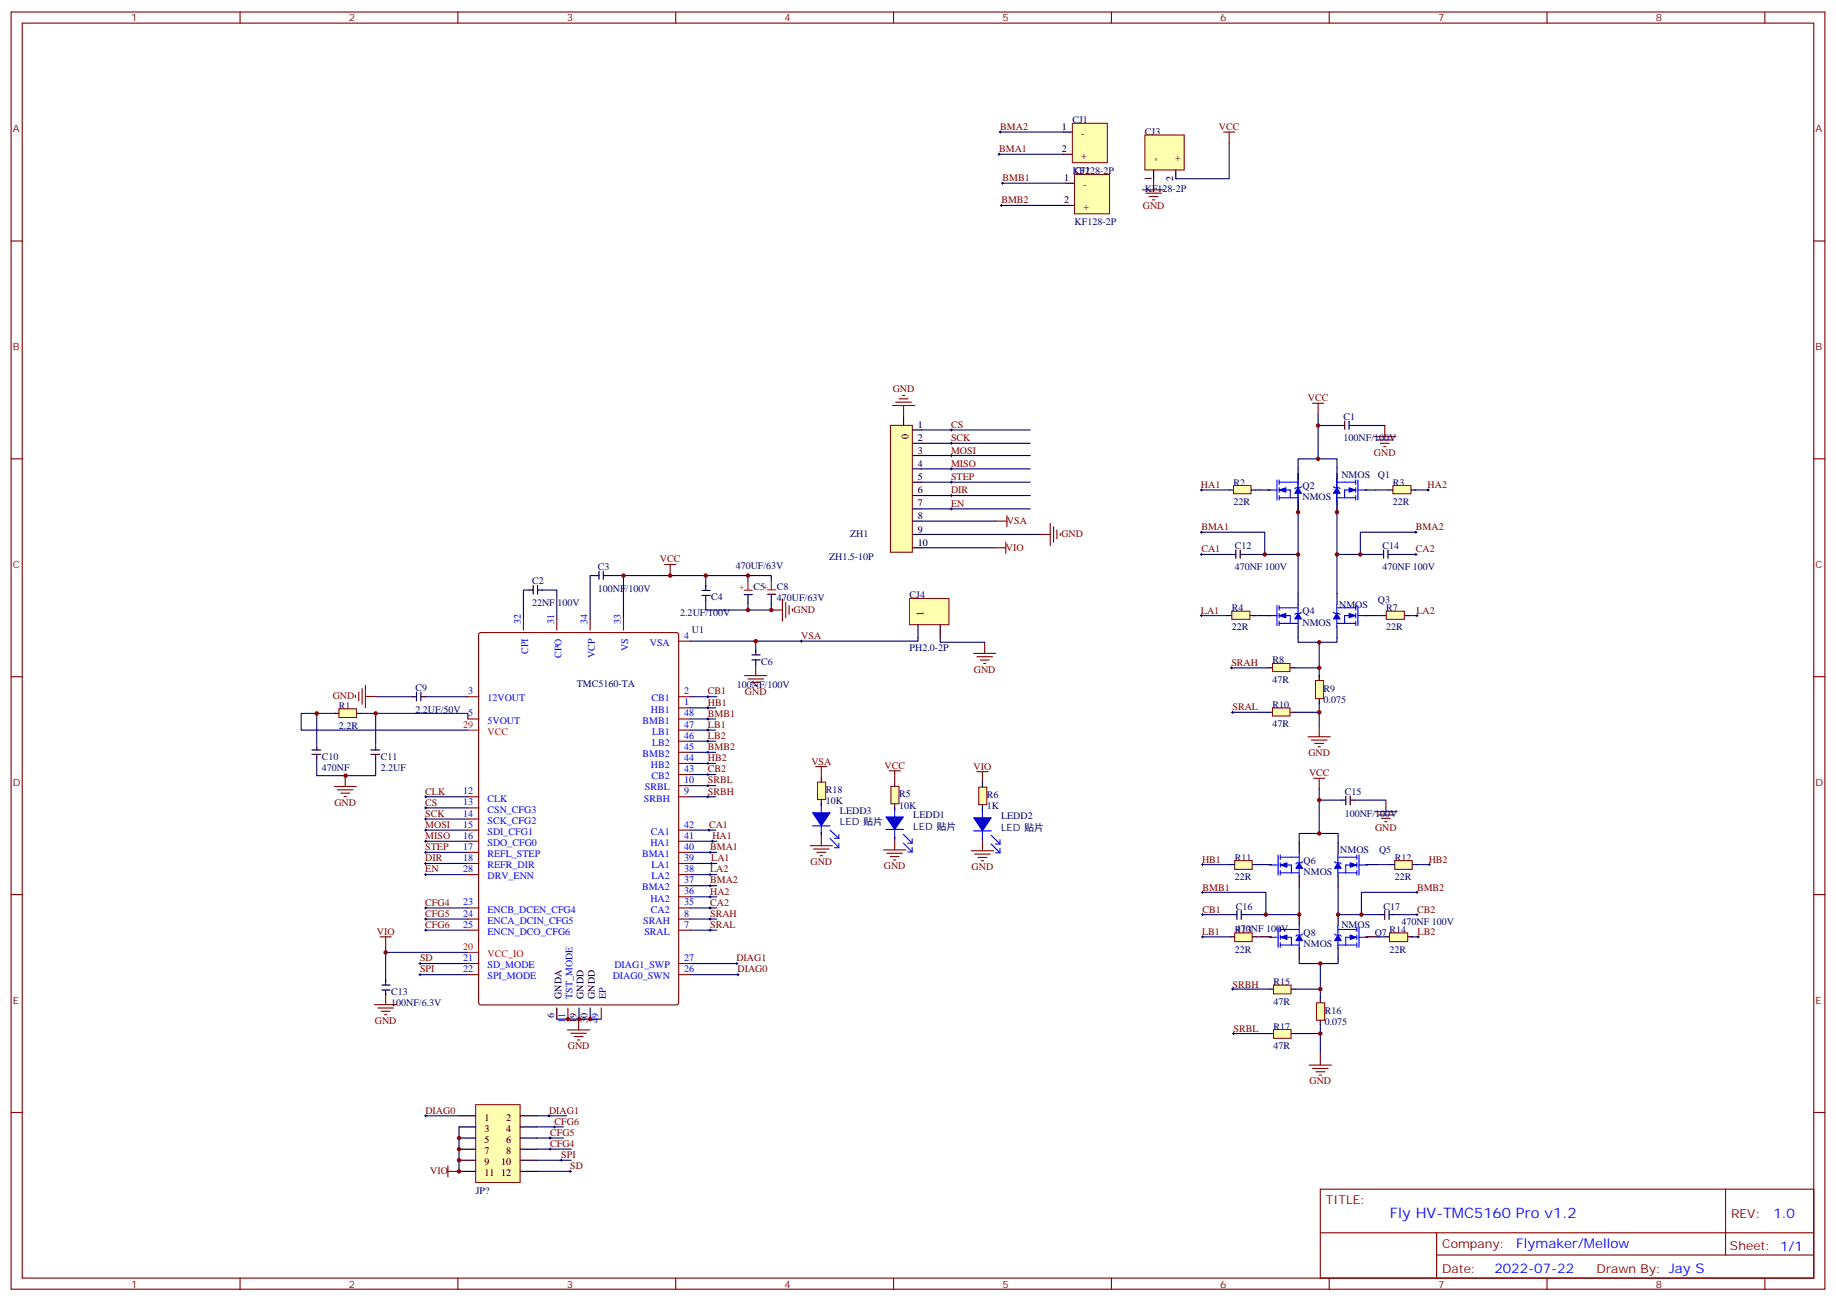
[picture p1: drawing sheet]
<svg xmlns="http://www.w3.org/2000/svg" width="583mm" height="413mm" viewBox="0 0 583 413" stroke-linecap="round" stroke-linejoin="round" font-family="sans-serif">
<g fill="none" stroke="#000" stroke-width=".32">
<path d="M316.8 49h.7M317.1 41.9h.8M317.1 48.6v.7M317.5 41.6v.7M317.9 58.1h.7M318.2 57.8v.7M317.5 65.2h.7M317.9 64.8v.7M301.6 136.5h.7M302 136.1v.7M301.6 157.3h.7M301.6 153h.7"/>
<path d="M301.6 148.8h.7M301.6 144.6h.7M301.6 140.7h.7M302 140.3v.7M302 144.2v.7M302 148.4v.8M302 152.7v.7M302 156.9v.7M381 155.5h.7M381.4 155.2v.7M453 155.5h.7M453.3 155.2v.7"/>
<path d="M301.6 161.5h.7M302 161.1v.8M381 168.9h.7M381 176h.7M381.4 168.6v.7M381.4 175.6v.7M449.1 168.9h.7M449.1 176h.7M449.4 168.6v.7M449.4 175.6v.7M381 195.4h.7M381.4 195v.7"/>
<path d="M449.4 195.4h.7M449.8 195v.7M254 203.5h.7M254.4 203.1v.7M390.5 211.9h.7M390.9 211.6v.7M224.4 221.1h.7M224.4 224.6h.7M224.4 228.2h.7M224.4 231.7h.7M224.4 235.2h.7M224.4 238.8h.7"/>
<path d="M224.7 220.8v.7M224.7 224.3v.7M224.7 227.8v.7M224.7 231.4v.7M224.7 234.9v.7M224.7 238.4v.7M390.9 226.1h.7M391.2 225.7v.7M134.8 252.9h.7M134.8 256.4h.7M134.8 259.9h.7M135.1 252.5v.7"/>
<path d="M135.1 256v.8M135.1 259.6v.7M224.4 252.9h.7M224.4 242.3h.7M224.4 245.8h.7M224.4 249.3h.7M224.7 241.9v.7M224.7 245.5v.7M224.7 249v.7M224.7 252.5v.7M134.8 263.5h.7M134.8 267h.7"/>
<path d="M134.8 270.5h.7M134.8 274h.7M134.8 277.6h.7M135.1 263.1v.7M135.1 266.6v.7M135.1 270.2v.7M135.1 273.7v.7M135.1 277.2v.7M224.7 263.5h.7M225.1 270.5h.7M225.1 277.6h.7M225.1 263.1v.7"/>
<path d="M225.4 274h.7M225.4 270.2v.7M225.4 277.2v.7M225.8 267h.7M225.8 273.7v.7M226.1 266.6v.7M381.4 274.4h.7M381.7 274v.7M453.3 274.4h.7M453.7 274v.7M134.8 288.1h.7M134.8 291.7h.7"/>
<path d="M134.8 295.2h.7M135.1 287.8v.7M135.1 291.3v.7M135.1 294.9v.7M225.1 281.1h.7M225.1 284.6h.7M225.1 288.1h.7M225.1 291.7h.7M225.1 295.2h.7M225.4 280.7v.7M225.4 284.3v.7M225.4 287.8v.7"/>
<path d="M225.4 291.3v.7M225.4 294.9v.7M381.4 297.3h.7M381.4 283.2h.7M381.4 290.3h.7M381.7 282.9v.7M381.7 289.9v.7M381.7 297v.7M449.4 283.2h.7M449.4 290.3h.7M449.8 282.9v.7M449.8 289.9v.7"/>
<path d="M449.8 297.3h.7M450.1 297v.7M133 305.8h.7M133 309.3h.7M133.3 305.4v.7M133.3 309v.7M233.5 305.8h.7M233.9 305.4v.7M233.9 309.3h.7M234.2 309v.7M390.9 313.9h.7M391.2 313.5v.8"/>
<path d="M391.2 328h.7M391.6 327.7v.7M134.8 354.1h.7M135.1 353.8v.7M173.9 354.1h.7M174.3 353.8v.7M175.7 357.6h.7M176 357.3v.7M174.3 364.7h.7M174.3 361.2h.7M174.6 360.8v.7M174.6 364.3v.8"/>
<path d="M177.8 368.2h.7M178.2 367.9v.7M180.6 371.8h.7M181 371.4v.7"/>
</g>
<g fill="none" stroke="#800000" stroke-width=".35">
<path d="M366.2 56.7v3.6M388.4 41.9h3.5M390.2 41.9v3.5M362.7 60.3h7M363.7 61.3h5M364.8 62.4h2.8M365.8 63.4h.7M283.3 128.7h7M284.3 127.6h5M285.4 126.6h2.8M286.5 125.5h.7M286.8 128.7v3.5"/>
<path d="M416.6 128h3.6M418.4 128v3.5M436 138.6h7.1M437.1 139.6h4.9M439.6 135v3.6M438.1 140.7h2.9M439.2 141.7h.7M211 179.1h3.5M212.7 179.1v3.6M315.7 173.8h3.6M316.1 165.4h3.5M319.3 172.1v3.5"/>
<path d="M319.6 163.6v3.5M329.8 169.6h3.6M333.4 166.1v7M334.4 167.1v5M335.5 168.2v2.8M336.5 169.3v.7M244.8 193.6h3.6M248.4 190.1v7M249.4 191.1v5M250.5 192.2v2.8M251.5 193.3v.7M113.9 219.6v2.8"/>
<path d="M114.9 218.6v4.9M116 217.5v7.1M236.4 214.4h7M237.4 215.5h5M238.5 216.5h2.8M239.5 217.6h.7M239.9 210.9v3.5M309 207.4h7.1M310.1 208.4h4.9M311.1 209.5h2.9M312.2 210.5h.7M312.6 203.8v3.6"/>
<path d="M112.8 220.7v.7M116 221h3.5M415.2 233.8h7.1M416.3 234.9h4.9M417.3 235.9h2.9M418.4 237h.7M418.7 230.3v3.5M106.1 249.6h7M107.1 250.7h5M108.2 251.7h2.8M109.2 252.8h.7M109.6 246.1v3.5"/>
<path d="M258.9 243.3h3.6M260.7 243.3v3.5M282.2 244.6h3.6M284 244.6v3.6M310.1 244.9h3.5M311.9 244.9v3.5M417 247h3.5M418.7 247v3.5M436.4 257.6h7M437.4 258.6h5M438.5 259.7h2.8M439.9 254.1v3.5"/>
<path d="M257.2 268.4h7M258.2 269.5h5M259.3 270.5h2.8M260.3 271.6h.8M260.7 264.9v3.5M280.5 269.7h7M281.5 270.8h5M282.6 271.9h2.8M283.6 272.9h.7M284 266.2v3.5M308.3 270h7.1M309.4 271.1h4.9"/>
<path d="M310.4 272.1h2.9M311.5 273.2h.7M311.9 266.5v3.5M439.6 260.8h.7M120.6 297.3h3.6M122.4 297.3v3.5M118.9 318.8h7M119.9 319.9h5M122.4 315.3v3.5M121 321h2.8M122.1 322h.7M180.1 326.9h7.1"/>
<path d="M181.2 327.9h4.9M182.3 329h2.8M183.3 330h.7M183.7 323.3v3.6M415.6 338h7M416.6 339.1h5M419.1 334.5v3.5M417.7 340.1h2.8M418.7 341.2h.8M142.2 371.8h3.5M142.2 370v3.5"/>
</g>
<g fill="none" stroke="#000080" stroke-width=".35">
<path d="M317.1 49h20.5M317.5 41.9h20.1M318.2 58.1h20.1M390.2 45.4v11.3h-17M317.9 65.2h20.4M292.5 136.5h34.5M418.4 131.5v14.1h-6.4v2.8M418.4 135h7M429.7 135h9.9M292.5 157.3h34.5M292.5 153h34.5M292.5 148.8h34.5"/>
<path d="M292.5 144.6h34.5M292.5 140.7h34.5M381.4 155.5h8.8M398.6 155.5h1.1M412 150.2v25.8h-16.9M418.4 145.6h6v2.8M424.4 150.2v25.8h13.4M436.7 155.5h3.9M449.1 155.5h4.2M292.5 169.6h37.3M292.5 173.8h23.2M292.5 165.4h23.6"/>
<path d="M292.5 161.5h34.5M381.4 168.9h20.1v7.1M381.4 176h9.5M412 176v12.3M424.4 176v12.3M442 176h7.4M449.4 168.9h-17.6v7.1M167.9 187.3h-1.7v9.1M172.2 187.3h4.5v9.1M188.7 182.7h-1.4v13.7M193 182.7h4.9v13.7M197.9 182.7h46.9v1.7"/>
<path d="M224 190.4v3.2h13.4v-2.1M224 182.7v3.5M237.4 182.7v1.7M244.8 191.5v2.1h-7.4M381.4 195.4h8.1M397.9 195.4h1.8M436.7 195.4h1.8M447 195.4h2.8M239.9 203.5v3.2M291.4 202.4v1.1h-72.3M298.4 202.4v1.4h14.2M390.9 211.9h11.6"/>
<path d="M411 211.9h7.7v2.9M412 202.4v1.4h12.4v-1.4M418.7 203.8v8.1M100.5 226.4v9.9M106.5 226.4h-10.9v5.3h52.9M114.7 226.4h33.8v1.8M119.2 226.4v9.9M119.6 221.1h11.3M135.1 221.1h13.4M219.1 221.1h8.4M219.1 224.6h8.1M219.1 228.2h8.1"/>
<path d="M219.1 231.7h8.1M219.1 235.2h8.1M219.1 238.8h8.1M391.2 226.1h11.3M411 226.1h7.7M418.7 223.2v7.1M100.5 240.9v5.3h18.7v-5.3M135.1 256.4h13.4M135.1 259.9h13.4M135.1 252.9h13.4M219.1 252.9h8.1M219.1 242.3h8.1"/>
<path d="M219.1 245.8h8.1M219.1 249.3h8.1M418.7 250.4v14.1h-6.3v2.8M418.7 253.9h7.1M430 253.9h9.9M135.1 263.5h13.4M135.1 267h13.4M135.1 270.5h13.4M135.1 274h13.4M135.1 277.6h13.4M219.1 263.5h8.1M219.1 267h8.4"/>
<path d="M219.1 270.5h8.4M219.1 274h8.4M219.1 277.6h8.4M381.7 274.4h8.8M399 274.4h1M418.7 264.5h6v2.8M437.1 274.4h4.2M449.8 274.4h3.9M135.1 288.1h13.4M135.1 291.7h13.4M135.1 295.2h13.4M219.1 281.1h8.4"/>
<path d="M219.1 284.6h8.4M219.1 288.1h8.4M219.1 291.7h8.4M219.1 295.2h8.4M381.7 283.2h20.1v7.1M381.7 290.3h9.5M381.7 297.3h8.8M399 297.3h1M412.4 281.4v8.9h-16.9M424.7 281.4v8.9h13.4M437.1 297.3h2.5M442.4 290.3h7.4"/>
<path d="M448 297.3h2.1M449.8 283.2h-17.6v7.1M122.4 300.8v1.5M122.4 315.3v.4M133.3 305.8h15.2M133.3 309.3h15.2M148.5 302.3h-26.1v9.1M219.1 305.8h14.8M219.1 309.3h15.1M391.2 313.9h11.7M411.3 313.9h7.8v2.8M412.4 304.4v1.4h12.3v-1.4"/>
<path d="M419.1 305.8v8.1M176.7 323.4h14.2M391.6 328h11.3M411.3 328h7.8M419.1 325.2v9.2M135.1 354.1h10.6M145.7 357.6v14.2M170.4 357.6h8.5M170.4 354.1h9.5M170.4 371.8h10.9M170.4 368.2h10.9M170.4 364.7h10.9"/>
<path d="M170.4 361.2h8.5"/>
</g>
<path d="M167.9 187.3h1.4M169.2 185.8v2.8M170.6 185.8v2.8M170.8 187.3h1.4M188.7 182.7h1.4M190.1 181.3v2.6M191.5 181.3v2.6M191.6 182.7h1.4M132.2 219.6v2.8M133.6 219.6v2.8M130.9 221.1h1.4M133.7 221.1h1.4" fill="none" stroke="#000" stroke-width=".35"/>
<path d="M107.6 224.9h5.5v2.8h-5.5z" fill="#ffffb0" stroke="#800000" stroke-width=".32"/>
<g fill="none" stroke="#000" stroke-width=".35">
<path d="M399.7 155.5h3.5M412 148.4v3.6M412 159v3.6M424.4 148.4v3.6M424.4 159v3.6M433.2 155.5h3.5M222.8 189h2.6M222.8 187.4h2.6M224 185.8v1.4M224 189v1.4M399.7 195.4h3.5M412 188.3v3.5"/>
<path d="M412 198.9v3.5M424.4 188.3v3.5M424.4 198.9v3.5M433.2 195.4h3.5M99 239.4h2.8M99 238h2.8M100.5 236.6v1.4M100.5 239.5v1.4M106.2 226.4h1.4M113.3 226.4h1.4M117.7 239.4h2.8M117.7 238h2.8"/>
<path d="M119.2 236.6v1.4M119.2 239.5v1.4M176.7 319.9v3.5M183.8 319.9v3.5M187.3 319.9v3.5"/>
</g>
<g fill="none" stroke="#870000" stroke-width=".35">
<path d="M166.2 196.4v3.6M176.7 196.4v3.6M187.3 196.4v3.6M197.9 196.4v3.6M152.2 201l.4-.2h62.1l.7 .4v117l-.4 .7h-62.4l-.6-.4-.1-117zM215.5 203.5h3.6M148.5 221.1h3.5M148.5 228.2h3.5M215.5 238.8h3.6M215.5 235.2h3.6M215.5 231.7h3.6M215.5 224.6h3.6"/>
<path d="M215.5 221.1h3.6M215.5 228.2h3.6M148.5 256.4h3.5M148.5 259.9h3.5M148.5 252.9h3.5M215.5 245.8h3.6M215.5 242.3h3.6M215.5 252.9h3.6M215.5 249.3h3.6M148.5 263.5h3.5M148.5 267h3.5M148.5 270.5h3.5"/>
<path d="M148.5 274h3.5M148.5 277.6h3.5M215.5 263.5h3.6M215.5 267h3.6M215.5 270.5h3.6M215.5 274h3.6M215.5 277.6h3.6M148.5 288.1h3.5M148.5 291.7h3.5M148.5 295.2h3.5M215.5 288.1h3.6M215.5 291.7h3.6"/>
<path d="M215.5 295.2h3.6M215.5 284.6h3.6M215.5 281.1h3.6M148.5 305.8h3.5M148.5 309.3h3.5M180.3 319.9v3.5M190.9 319.9v3.5M215.5 305.8h3.6M215.5 309.3h3.6"/>
</g>
<path d="M148.5 231.7h3.5M148.5 302.3h3.5" fill="none" stroke="#f00" stroke-width=".35"/>
<g fill="none" stroke="#00f" stroke-width=".35">
<path d="M402.5 155.5h2.8M405.3 152.3v6.4M406 153h6M406 155.5h3.6v2.5M406 158h3.6M406 152.3v1.4M406 154.8v1.4M406 157.3v1.4M409.6 158h2.4v1M412 152v2.8M412 156.6v1.4M413.1 154.4l-.4 .4h-1.4l-.3 .4"/>
<path d="M423.3 154.4l.3 .4h1.4l.4 .4M424.3 153h6M424.3 152v2.8M424.3 156.6v1.4M426.8 158h-2.5v1M426.8 158h3.5M430.3 155.5h-3.5v2.5M430.3 152.3v1.4M430.3 154.8v1.4M430.3 157.3v1.4M431 155.5h2.8M431 152.3v6.4"/>
<path d="M402.5 195.4h2.8M405.3 192.2v6.3M406 192.2v1.4M406 194.7v1.4M406 197.1v1.4M406 195.4h3.6v2.4M406 192.9h6M406 197.8h3.6M409.6 197.8h2.4v1.1M412 191.8v2.9M412 196.4v1.4M413.1 194.3l-.4 .4h-1.4l-.3 .3"/>
<path d="M423.3 194.3l.3 .4h1.4l.4 .3M424.3 192.9h6M424.3 191.8v2.9M424.3 196.4v1.4M426.8 197.8h-2.5v1.1M426.8 197.8h3.5M430.3 195.4h-3.5v2.4M430.3 192.2v1.4M430.3 194.7v1.4M430.3 197.1v1.4M431 195.4h2.8M431 192.2v6.3"/>
</g>
<g fill="#00f" stroke="#00f" stroke-width=".32">
<path d="M406 155.5l2.2-.7v1.4z"/>
<path d="M412 154.8l1.1 1.8h-2.1z"/>
<path d="M406 195.4l2.2-.7v1.4z"/>
<path d="M412 194.7l1.1 1.7h-2.1z"/>
<path d="M428.2 154.8l2.1 .7-2.1 .7z"/>
<path d="M424.3 154.8l1.1 1.8h-2.1z"/>
<path d="M428.2 194.7l2.1 .7-2.1 .7z"/>
<path d="M424.3 194.7l1.1 1.7h-2.1z"/>
</g>
<path d="M417.6 216h2.5v5.7h-2.5z" fill="#ffffb0" stroke="#800000" stroke-width=".32"/>
<path d="M418.7 214.4v1.4M418.7 221.8v1.4" fill="none" stroke="#000" stroke-width=".35"/>
<path d="M403.9 210.6h5.6v2.5h-5.6z" fill="#ffffb0" stroke="#800000" stroke-width=".32"/>
<path d="M402.5 211.9h1.4M409.6 211.9h1.4" fill="none" stroke="#000" stroke-width=".35"/>
<path d="M403.9 224.7h5.6v2.5h-5.6z" fill="#ffffb0" stroke="#800000" stroke-width=".32"/>
<g fill="none" stroke="#000" stroke-width=".35">
<path d="M425.4 135h1.4M426.8 133.7v2.5M428.2 133.7v2.5M428.3 135h1.4M390.9 176h1.4M392.3 174.6v2.6M393.7 174.6v2.6M393.7 176h1.4M437.8 176h1.4M439.2 174.6v2.6M440.6 174.6v2.6M440.6 176h1.4"/>
<path d="M402.5 226.1h1.4M409.6 226.1h1.4M400 274.4h3.6M412.4 267.3v3.6M412.4 277.9v3.5M424.7 267.3v3.6M424.7 277.9v3.5M433.6 274.4h3.5M400 297.3h3.6M412.4 290.3v3.5M424.7 290.3v3.5M433.6 297.3h3.5"/>
<path d="M412.4 300.8v3.6M424.7 300.8v3.6"/>
</g>
<g fill="none" stroke="#00f" stroke-width=".35">
<path d="M402.9 274.5h2.8M405.7 271.3v6.4M406.4 272.1h6M406.4 274.5h3.5v2.5M406.4 277h3.5M406.4 271.3v1.5M406.4 273.8v1.4M406.4 276.3v1.4M409.9 277h2.5v1.1M412.4 271v2.8M412.4 275.6v1.4M413.5 273.5l-.4 .3h-1.4l-.4 .4"/>
<path d="M423.6 273.5l.4 .3h1.4l.3 .4M424.7 272.1h6M424.7 271v2.8M424.7 275.6v1.4M427.1 277h-2.4v1.1M427.1 277h3.6M430.7 274.5h-3.6v2.5M430.7 271.3v1.5M430.7 273.8v1.4M430.7 276.3v1.4M431.4 274.5h2.8M431.4 271.3v6.4"/>
<path d="M402.9 297.5h2.8M405.7 294.3v6.3M406.4 294.3v1.4M406.4 296.7v1.5M406.4 299.2v1.4M406.4 297.5h3.5v2.4M406.4 295h6M406.4 299.9h3.5M409.9 299.9h2.5v1.1M412.4 293.9v2.8M412.4 298.5v1.4M413.5 296.4l-.4 .3h-1.4l-.4 .4"/>
<path d="M423.6 296.4l.4 .3h1.4l.3 .4M424.7 295h6M424.7 293.9v2.8M424.7 298.5v1.4M427.1 299.9h-2.4v1.1M427.1 299.9h3.6M430.7 297.5h-3.6v2.4M430.7 294.3v1.4M430.7 296.7v1.5M430.7 299.2v1.4M431.4 297.5h2.8M431.4 294.3v6.3"/>
</g>
<g fill="#00f" stroke="#00f" stroke-width=".32">
<path d="M406.4 274.5l2.1-.7v1.4z"/>
<path d="M412.4 273.8l1.1 1.8h-2.2z"/>
<path d="M406.4 297.5l2.1-.8v1.5z"/>
<path d="M412.4 296.7l1.1 1.8h-2.2z"/>
<path d="M428.6 273.8l2.1 .7-2.1 .7z"/>
<path d="M424.7 273.8l1 1.8h-2.1z"/>
<path d="M428.6 296.7l2.1 .8-2.1 .7z"/>
<path d="M424.7 296.7l1 1.8h-2.1z"/>
</g>
<path d="M417.9 318.2h2.6v5.6h-2.6z" fill="#ffffb0" stroke="#800000" stroke-width=".32"/>
<path d="M419.1 316.7v1.4M419.1 323.8v1.4" fill="none" stroke="#000" stroke-width=".35"/>
<path d="M404.3 312.6h5.5v2.8h-5.5z" fill="#ffffb0" stroke="#800000" stroke-width=".32"/>
<path d="M402.9 313.9h1.4M409.9 313.9h1.4" fill="none" stroke="#000" stroke-width=".35"/>
<path d="M404.3 326.8h5.5v2.7h-5.5z" fill="#ffffb0" stroke="#800000" stroke-width=".32"/>
<g fill="none" stroke="#000" stroke-width=".35">
<path d="M425.8 253.9h1.4M427.2 252.7v2.7M428.6 252.7v2.7M428.6 253.9h1.4M391.2 290.3h1.4M392.6 289v2.8M394 289v2.8M394.1 290.3h1.4M438.1 290.3h1.4M439.5 289v2.8M440.9 289v2.8M441 290.3h1.4"/>
<path d="M402.9 328h1.4M409.9 328h1.4"/>
</g>
<path d="M391.6 154.1h5.5v2.6h-5.5z" fill="#ffffb0" stroke="#800000" stroke-width=".32"/>
<path d="M390.2 155.5h1.4M397.2 155.5h1.4" fill="none" stroke="#000" stroke-width=".35"/>
<path d="M391 194h5.7v2.6h-5.7z" fill="#ffffb0" stroke="#800000" stroke-width=".32"/>
<path d="M389.5 195.4h1.4M396.9 195.4h1.4" fill="none" stroke="#000" stroke-width=".35"/>
<path d="M442.1 154.1h5.8v2.6h-5.8z" fill="#ffffb0" stroke="#800000" stroke-width=".32"/>
<path d="M440.6 155.5h1.4M448 155.5h1.4" fill="none" stroke="#000" stroke-width=".35"/>
<path d="M440 194h5.8v2.6h-5.8z" fill="#ffffb0" stroke="#800000" stroke-width=".32"/>
<path d="M438.5 195.4h1.4M445.9 195.4h1.4" fill="none" stroke="#000" stroke-width=".35"/>
<path d="M391.9 273.1h5.6v2.8h-5.6z" fill="#ffffb0" stroke="#800000" stroke-width=".32"/>
<path d="M390.5 274.4h1.4M397.6 274.4h1.4" fill="none" stroke="#000" stroke-width=".35"/>
<path d="M391.9 296.1h5.6v2.7h-5.6z" fill="#ffffb0" stroke="#800000" stroke-width=".32"/>
<path d="M390.5 297.3h1.4M397.6 297.3h1.4" fill="none" stroke="#000" stroke-width=".35"/>
<path d="M441.1 296.1h5.7v2.7h-5.7z" fill="#ffffb0" stroke="#800000" stroke-width=".32"/>
<path d="M439.6 297.3h1.4M447 297.3h1.4" fill="none" stroke="#000" stroke-width=".35"/>
<path d="M442.7 273.1h5.6v2.8h-5.6z" fill="#ffffb0" stroke="#800000" stroke-width=".32"/>
<path d="M243.6 188.6h2.6M244.8 188.7v2.8M441.3 274.4h1.4M448.4 274.4h1.4" fill="none" stroke="#000" stroke-width=".35"/>
<path d="M243.6 187.2h2.6M244.8 184.4v2.8" fill="none" stroke="#f00" stroke-width=".35"/>
<path d="M363.4 42.8h12.5v11.2h-12.5z" fill="#ffffb0" stroke="#800000" stroke-width=".32"/>
<path d="M366.2 53.9v2.8M373.2 53.9v2.8" fill="none" stroke="#000" stroke-width=".35"/>
<path d="M341.1 55.4h11.1v12.5h-11.1z" fill="#ffffb0" stroke="#800000" stroke-width=".32"/>
<path d="M338.3 58.1h2.8M338.3 65.2h2.8" fill="none" stroke="#000" stroke-width=".35"/>
<path d="M340.4 39.1h11.1v12.5h-11.1z" fill="#ffffb0" stroke="#800000" stroke-width=".32"/>
<path d="M337.6 41.9h2.8M337.6 49h2.8" fill="none" stroke="#000" stroke-width=".35"/>
<path d="M282.6 135h7v40.3h-7z" fill="#ffffb0" stroke="#800000" stroke-width=".32"/>
<g fill="none" stroke="#000" stroke-width=".35">
<path d="M286.8 132.2v2.8M289.7 136.5h2.8M289.7 157.3h2.8M289.7 153h2.8M289.7 148.8h2.8M289.7 144.6h2.8M289.7 140.7h2.8M289.7 161.5h2.8M289.7 165.4h2.8M289.7 169.6h2.8M289.7 173.8h2.8M284 256.4v.7"/>
<path d="M284 265.6v.7M121.2 312.6h2.6M121.2 314.2h2.6M122.4 311.1v1.4M122.4 314.3v1.4"/>
</g>
<path d="M284 256.5v9.7M281.2 263.2h5.6M286.8 264.8l2.7 2.8M286.8 267.6l2.7 2.8M288.2 267.6h1.3M288.2 270.4h1.3M289.5 266.2v1.4M289.5 269v1.4" fill="none" stroke="#00f" stroke-width=".35"/>
<path d="M281.2 259.3h5.6l-2.8 3.9z" fill="#00f" stroke="#00f" stroke-width=".32"/>
<path d="M282.8 249.5h2.6v5.6h-2.6z" fill="#ffffb0" stroke="#800000" stroke-width=".32"/>
<path d="M284 248.3v1.4M284 255v1.4M311.9 256.8v.6M311.9 265.9v.7" fill="none" stroke="#000" stroke-width=".35"/>
<path d="M311.9 256.8v9.7M309.1 263.7h5.5M314.6 265.1l2.8 2.8M314.6 267.9l2.8 2.7M316 267.9h1.4M316 270.6h1.4M317.4 266.5v1.4M317.4 269.3v1.3" fill="none" stroke="#00f" stroke-width=".35"/>
<path d="M309.1 259.5h5.5l-2.7 4.2z" fill="#00f" stroke="#00f" stroke-width=".32"/>
<path d="M310.7 249.8h2.5v5.6h-2.5z" fill="#ffffb0" stroke="#800000" stroke-width=".32"/>
<path d="M236.2 188.7h2.6M237.4 188.7v2.8M311.9 248.3v1.4M311.9 255.4v1.4" fill="none" stroke="#000" stroke-width=".35"/>
<path d="M236.2 187.3h2.6M237.4 184.4v2.8" fill="none" stroke="#f00" stroke-width=".35"/>
<path d="M288.7 189.9h12.5v8.4h-12.5z" fill="#ffffb0" stroke="#800000" stroke-width=".32"/>
<path d="M291.4 198.3v4.1M298.4 198.3v4.1M260.7 255v.7M260.7 264.2v.7" fill="none" stroke="#000" stroke-width=".35"/>
<path d="M260.7 255.1v9.8M257.9 262.1h5.6M263.5 263.5l2.8 2.6M263.5 266.1l2.8 2.9M264.9 266.1h1.4M264.9 269h1.4M266.3 264.9v1.2M266.3 267.6v1.4" fill="none" stroke="#00f" stroke-width=".35"/>
<path d="M257.9 257.9h5.6l-2.8 4.2z" fill="#00f" stroke="#00f" stroke-width=".32"/>
<path d="M259.5 248.2h2.6v5.6h-2.6z" fill="#ffffb0" stroke="#800000" stroke-width=".32"/>
<path d="M238.7 209.4h2.6M238.7 207.8h2.6M239.9 206.3v1.4M239.9 209.5v1.4M260.7 246.9v1.4M260.7 253.6v1.4" fill="none" stroke="#000" stroke-width=".35"/>
<path d="M151 350.6h14.1v24.7h-14.1z" fill="#ffffb0" stroke="#800000" stroke-width=".32"/>
<path d="M145.7 354.1h5.3M145.7 357.6h5.3M165.1 354.1h5.3M165.1 357.6h5.3M145.7 361.2h5.3M145.7 364.7h5.3M145.7 368.2h5.3M145.7 371.8h5.3M165.1 361.2h5.3M165.1 364.7h5.3M165.1 368.2h5.3M165.1 371.8h5.3" fill="none" stroke="#000" stroke-width=".35"/>
<g fill="none" stroke="#870000" stroke-width=".35">
<path d="M3.5 3.8h575.8v405.4h-575.8zM7.1 7.3h568.6v398.3h-568.6zM76.2 3.8v3.5M145.3 3.8v3.5M214.5 3.8v3.5M283.6 3.8v3.5M352.8 3.8v3.5M421.9 3.8v3.5M491.1 3.8v3.5M560.2 3.8v3.5M3.5 76.5h3.6M575.7 76.5h3.6"/>
<path d="M3.5 145.6h3.6M575.7 145.6h3.6M3.5 214.8h3.6M575.7 214.8h3.6M3.5 283.9h3.6M575.7 283.9h3.6M3.5 353.1h3.6M575.7 353.1h3.6M419.1 377.4h156.6v28.2h-156.6zM547.7 377.4v20.9M419.1 391.2h156.5M456 398.3h119.6"/>
<path d="M456 391.2v14.2M76.2 405.6v3.6M145.3 405.6v3.6M214.5 405.6v3.6M283.6 405.6v3.6M352.8 405.6v3.6M421.9 405.6v3.6M491.1 405.6v3.6M560.2 405.6v3.6"/>
</g>
<g fill="#800000">
<circle cx="100.5" cy="226.4" r=".71"/>
<circle cx="109.7" cy="246.2" r=".71"/>
<circle cx="119.2" cy="226.4" r=".71"/>
<circle cx="122.4" cy="302.3" r=".71"/>
<circle cx="145.7" cy="371.8" r=".71"/>
<circle cx="145.7" cy="368.2" r=".71"/>
<circle cx="145.7" cy="364.7" r=".71"/>
<circle cx="145.7" cy="361.2" r=".71"/>
<circle cx="180.3" cy="323.4" r=".71"/>
<circle cx="183.8" cy="323.4" r=".71"/>
<circle cx="187.3" cy="323.4" r=".71"/>
<circle cx="197.9" cy="182.7" r=".71"/>
<circle cx="212.7" cy="182.7" r=".71"/>
<circle cx="224" cy="182.7" r=".71"/>
<circle cx="237.4" cy="193.6" r=".71"/>
<circle cx="237.4" cy="182.7" r=".71"/>
<circle cx="239.9" cy="203.5" r=".71"/>
<circle cx="244.8" cy="193.6" r=".71"/>
<circle cx="401.5" cy="176" r=".71"/>
<circle cx="401.8" cy="290.3" r=".71"/>
<circle cx="412" cy="176" r=".71"/>
<circle cx="412" cy="162.6" r=".71"/>
<circle cx="412.4" cy="290.3" r=".71"/>
<circle cx="418.4" cy="145.6" r=".71"/>
<circle cx="418.4" cy="135" r=".71"/>
<circle cx="418.7" cy="264.5" r=".71"/>
<circle cx="418.7" cy="253.9" r=".71"/>
<circle cx="418.7" cy="226.1" r=".71"/>
<circle cx="418.7" cy="211.9" r=".71"/>
<circle cx="418.7" cy="203.8" r=".71"/>
<circle cx="419.1" cy="328" r=".71"/>
<circle cx="419.1" cy="313.9" r=".71"/>
<circle cx="419.1" cy="305.8" r=".71"/>
<circle cx="424.4" cy="176" r=".71"/>
<circle cx="424.4" cy="162.6" r=".71"/>
<circle cx="424.7" cy="290.3" r=".71"/>
<circle cx="431.8" cy="176" r=".71"/>
<circle cx="432.2" cy="290.3" r=".71"/>
</g>
<text font-size="4.6" fill="#00f" x="441.2" y="386.4">Fly HV-TMC5160 Pro v1.2</text>
<g font-size="4.2" fill="#00f">
<text x="562.9" y="386.7">1.0</text>
<text x="481.3" y="396.2">Flymaker/Mellow</text>
<text x="474.4" y="404">2022-07-22</text>
</g>
<g font-size="3.9" fill="#800">
<text x="420.9" y="382">TITLE:</text>
<text x="549.5" y="386.7">REV:</text>
<text x="457.8" y="396.2">Company:</text>
<text x="549.1" y="396.8">Sheet: 1/1</text>
<text x="457.8" y="403.9">Date:</text>
<text x="506.8" y="403.9">Drawn By: Jay S</text>
</g>
<g font-size="3.2" fill="#800">
<text x="41.6" y="6.8">1</text>
<text x="110.8" y="6.8">2</text>
<text x="179.9" y="6.8">3</text>
<text x="249.1" y="6.8">4</text>
<text x="318.2" y="6.8">5</text>
<text x="387.3" y="6.8">6</text>
<text x="456.5" y="6.8">7</text>
<text x="525.6" y="6.8">8</text>
<text x="4.1" y="41.9">A</text>
<text x="576.3" y="41.9">A</text>
<text x="4.1" y="111.1">B</text>
<text x="576.3" y="111.1">B</text>
<text x="4.1" y="180.2">C</text>
<text x="576.3" y="180.2">C</text>
<text x="4.1" y="249.3">D</text>
<text x="576.3" y="249.3">D</text>
<text x="4.1" y="318.5">E</text>
<text x="576.3" y="318.5">E</text>
<text x="41.6" y="408.6">1</text>
<text x="110.8" y="408.6">2</text>
<text x="179.9" y="408.6">3</text>
<text x="249.1" y="408.6">4</text>
<text x="318.2" y="408.6">5</text>
<text x="387.3" y="408.6">6</text>
<text x="456.5" y="408.6">7</text>
<text x="525.6" y="408.6">8</text>
</g>
<g font-size="3.2" fill="#800000">
<text x="317.5" y="41.3">BMA2</text>
<text x="386.9" y="41.3">VCC</text>
<text x="317.1" y="48.2">BMA1</text>
<text x="318.2" y="57.5">BMB1</text>
<text x="317.9" y="64.4">BMB2</text>
<text x="362.8" y="66.3">GND</text>
<text x="283.4" y="124.5">GND</text>
<text x="415.2" y="127.4">VCC</text>
<text x="301.9" y="135.8">CS</text>
<text x="301.9" y="139.9">SCK</text>
<text x="301.9" y="148.3">MISO</text>
<text x="301.9" y="144.1">MOSI</text>
<text x="436.1" y="144.6">GND</text>
<text x="301.9" y="152.4">STEP</text>
<text x="381.2" y="154.9">HA1</text>
<text x="453.1" y="154.9">HA2</text>
<text x="301.9" y="160.8">EN</text>
<text x="301.9" y="156.6">DIR</text>
<text x="319.6" y="166.3">VSA</text>
<text x="336.9" y="170.6">GND</text>
<text x="381.4" y="168.3">BMA1</text>
<text x="449.4" y="168.3">BMA2</text>
<text x="209.5" y="178.5">VCC</text>
<text x="319.3" y="174.8">VIO</text>
<text x="381.4" y="175.3">CA1</text>
<text x="449.4" y="175.3">CA2</text>
<text x="251.9" y="194.6">GND</text>
<text x="381.2" y="194.7">LA1</text>
<text x="449.6" y="194.7">LA2</text>
<text x="254.4" y="202.8">VSA</text>
<text x="309.1" y="213.4">GND</text>
<text x="390.9" y="211.3">SRAH</text>
<text x="105.6" y="222">GND</text>
<text x="224.7" y="220.4">CB1</text>
<text x="236.5" y="220.5">GND</text>
<text x="224.7" y="223.9">HB1</text>
<text x="224.7" y="227.5">BMB1</text>
<text x="391.2" y="225.4">SRAL</text>
<text x="224.7" y="231">LB1</text>
<text x="224.7" y="234.5">LB2</text>
<text x="224.7" y="238">BMB2</text>
<text x="415.3" y="239.9">GND</text>
<text x="224.7" y="241.6">HB2</text>
<text x="224.7" y="245.1">CB2</text>
<text x="257.5" y="242.6">VSA</text>
<text x="280.7" y="244">VCC</text>
<text x="309" y="244.3">VIO</text>
<text x="224.7" y="248.6">SRBL</text>
<text x="415.5" y="246.4">VCC</text>
<text x="106.2" y="255.7">GND</text>
<text x="135" y="252.2">CLK</text>
<text x="135" y="255.7">CS</text>
<text x="224.7" y="252.2">SRBH</text>
<text x="135" y="259.2">SCK</text>
<text x="135" y="262.7">MOSI</text>
<text x="225.1" y="262.7">CA1</text>
<text x="436.5" y="263.7">GND</text>
<text x="135" y="266.3">MISO</text>
<text x="135" y="269.8">STEP</text>
<text x="225.4" y="269.8">BMA1</text>
<text x="226.1" y="266.3">HA1</text>
<text x="135" y="273.3">DIR</text>
<text x="225.8" y="273.3">LA1</text>
<text x="257.3" y="274.5">GND</text>
<text x="280.6" y="275.8">GND</text>
<text x="381.6" y="273.9">HB1</text>
<text x="453.5" y="273.9">HB2</text>
<text x="135" y="276.8">EN</text>
<text x="225.4" y="276.8">LA2</text>
<text x="225.4" y="280.4">BMA2</text>
<text x="308.4" y="276.1">GND</text>
<text x="135" y="287.4">CFG4</text>
<text x="225.4" y="283.9">HA2</text>
<text x="225.4" y="287.4">CA2</text>
<text x="381.7" y="282.7">BMB1</text>
<text x="449.8" y="282.7">BMB2</text>
<text x="135" y="291">CFG5</text>
<text x="225.4" y="291">SRAH</text>
<text x="381.7" y="289.8">CB1</text>
<text x="449.8" y="289.8">CB2</text>
<text x="119.6" y="296.7">VIO</text>
<text x="135" y="294.5">CFG6</text>
<text x="225.4" y="294.5">SRAL</text>
<text x="381.6" y="296.8">LB1</text>
<text x="450" y="296.8">LB2</text>
<text x="133.3" y="305.1">SD</text>
<text x="233.8" y="305.1">DIAG1</text>
<text x="133.3" y="308.6">SPI</text>
<text x="234.1" y="308.6">DIAG0</text>
<text x="391.2" y="313.4">SRBH</text>
<text x="119" y="324.9">GND</text>
<text x="391.6" y="327.5">SRBL</text>
<text x="180.2" y="332.9">GND</text>
<text x="415.7" y="344.1">GND</text>
<text x="135" y="353.5">DIAG0</text>
<text x="174.3" y="353.5">DIAG1</text>
<text x="176" y="357">CFG6</text>
<text x="174.6" y="364.1">CFG4</text>
<text x="174.6" y="360.5">CFG5</text>
<text x="178.2" y="367.6">SPI</text>
<text x="181" y="371.1">SD</text>
<text x="136.5" y="372.7">VIO</text>
</g>
<g font-size="3.2">
<text x="337" y="41.2">1</text>
<text x="343.2" y="43.5">-</text>
<text x="337" y="48.2">2</text>
<text x="343.2" y="50.4">+</text>
<text x="367.8" y="51.1" transform="rotate(-90 367.8 51.1)">-</text>
<text x="374.7" y="51.1" transform="rotate(-90 374.7 51.1)">+</text>
<text x="337.7" y="57.4">1</text>
<text x="343.9" y="59.7">-</text>
<text x="365.5" y="57.3" transform="rotate(-90 365.5 57.3)">1</text>
<text x="372.4" y="57.3" transform="rotate(-90 372.4 57.3)">2</text>
<text x="337.7" y="64.4">2</text>
<text x="343.9" y="66.7">+</text>
<text x="291.3" y="135.7">1</text>
<text x="288.4" y="139.4" transform="rotate(-90 288.4 139.4)">0</text>
<text x="291.3" y="139.8">2</text>
<text x="291.3" y="148.2">4</text>
<text x="291.3" y="144">3</text>
<text x="291.3" y="152.4">5</text>
<text x="291.3" y="156.5">6</text>
<text x="291.3" y="160.7">7</text>
<text x="291.3" y="164.8">8</text>
<text x="291.3" y="169">9</text>
<text x="291.3" y="173.2">10</text>
<text x="293.1" y="195.4" transform="rotate(-90 293.1 195.4)">1</text>
<text x="178.2" y="317" transform="rotate(-90 178.2 317)">GNDA</text>
<text x="185.3" y="317" transform="rotate(-90 185.3 317)">GNDD</text>
<text x="188.8" y="317" transform="rotate(-90 188.8 317)">GNDD</text>
<text x="175.9" y="323.2" transform="rotate(-90 175.9 323.2)">6</text>
<text x="183" y="324.8" transform="rotate(-90 183 324.8)">19</text>
<text x="186.5" y="324.8" transform="rotate(-90 186.5 324.8)">30</text>
<text x="153.8" y="355.7">1</text>
<text x="153.8" y="359.2">3</text>
<text x="160.7" y="355.7">2</text>
<text x="160.7" y="359.2">4</text>
<text x="153.8" y="362.8">5</text>
<text x="160.7" y="362.8">6</text>
<text x="153.8" y="366.3">7</text>
<text x="153.8" y="369.8">9</text>
<text x="159.1" y="369.8">10</text>
<text x="160.7" y="366.3">8</text>
<text x="153.8" y="373.3">11</text>
<text x="159.1" y="373.3">12</text>
</g>
<g font-size="3.2" fill="#000080">
<text x="340.4" y="39.1">CJ1</text>
<text x="363.4" y="42.8">CJ3</text>
<text x="340.4" y="55.2">KF128-2P</text>
<text x="341.1" y="55.4">CJ2</text>
<text x="363.4" y="61">KF128-2P</text>
<text x="341.1" y="71.4">KF128-2P</text>
<text x="426.5" y="133.3">C1</text>
<text x="426.5" y="140.1">100NF/100V</text>
<text x="391.6" y="154.1">R2</text>
<text x="413.5" y="155.2">Q2</text>
<text x="425.8" y="151.6">NMOS</text>
<text x="437.4" y="151.6">Q1</text>
<text x="442.1" y="154.1">R3</text>
<text x="391.6" y="160.2">22R</text>
<text x="413.5" y="158.7">NMOS</text>
<text x="442.1" y="160.2">22R</text>
<text x="269.9" y="170.3">ZH1</text>
<text x="263.2" y="177.7">ZH1.5-10P</text>
<text x="391.9" y="174.2">C12</text>
<text x="438.8" y="174.2">C14</text>
<text x="168.9" y="185.4">C2</text>
<text x="189.8" y="180.9">C3</text>
<text x="233.5" y="180.6">470UF/63V</text>
<text x="391.9" y="181">470NF 100V</text>
<text x="438.8" y="181">470NF 100V</text>
<text x="189.8" y="187.7">100NF/100V</text>
<text x="225.8" y="190.6">C4</text>
<text x="239.2" y="187.3">C5+</text>
<text x="246.6" y="190.7">470UF/63V</text>
<text x="246.6" y="187.2">C8</text>
<text x="288.7" y="189.9">CJ4</text>
<text x="437.4" y="191.5">Q3</text>
<text x="168.9" y="192.4">22NF 100V</text>
<text x="215.9" y="195.4">2.2UF/100V</text>
<text x="391" y="194">R4</text>
<text x="413.5" y="195">Q4</text>
<text x="425.1" y="192.9">NMOS</text>
<text x="440" y="194">R7</text>
<text x="219.7" y="200.8">U1</text>
<text x="391" y="200.1">22R</text>
<text x="413.5" y="198.5">NMOS</text>
<text x="440" y="200.1">22R</text>
<text x="288.7" y="206.7">PH2.0-2P</text>
<text x="241.6" y="211">C6</text>
<text x="403.9" y="210.6">R8</text>
<text x="131.9" y="219.3">C9</text>
<text x="183.1" y="217.9">TMC5160-TA</text>
<text x="233.9" y="218.3">100NF/100V</text>
<text x="403.9" y="216.7">47R</text>
<text x="420.1" y="219.5">R9</text>
<text x="107.6" y="224.9">R1</text>
<text x="131.9" y="226.3">2.2UF/50V</text>
<text x="403.9" y="224.7">R10</text>
<text x="420.1" y="223">0.075</text>
<text x="107.6" y="231.2">2.2R</text>
<text x="403.9" y="230.8">47R</text>
<text x="102.2" y="244.7">470NF</text>
<text x="102.2" y="241.2">C10</text>
<text x="120.9" y="244.7">2.2UF</text>
<text x="120.9" y="241.2">C11</text>
<text x="262.1" y="251.7">R18</text>
<text x="262.1" y="255.3">10K</text>
<text x="285.4" y="256.6">10K</text>
<text x="285.4" y="253.1">R5</text>
<text x="313.2" y="256.9">1K</text>
<text x="313.2" y="253.3">R6</text>
<text x="426.8" y="252.3">C15</text>
<text x="266.6" y="262">LED 贴片</text>
<text x="266.6" y="258.3">LEDD3</text>
<text x="289.9" y="263.3">LED 贴片</text>
<text x="289.9" y="259.7">LEDD1</text>
<text x="317.8" y="263.6">LED 贴片</text>
<text x="317.8" y="259.9">LEDD2</text>
<text x="426.8" y="259.3">100NF/100V</text>
<text x="391.9" y="273.1">R11</text>
<text x="413.8" y="274.2">Q6</text>
<text x="425.4" y="270.9">NMOS</text>
<text x="437.7" y="270.6">Q5</text>
<text x="442.7" y="273.1">R12</text>
<text x="391.9" y="279.4">22R</text>
<text x="413.8" y="277.7">NMOS</text>
<text x="442.7" y="279.4">22R</text>
<text x="392.3" y="288.7">C16</text>
<text x="439.2" y="288.7">C17</text>
<text x="444.9" y="293.4">470NF 100V</text>
<text x="391.9" y="296.1">R13</text>
<text x="392.3" y="295.7">470NF 100V</text>
<text x="413.8" y="297.1">Q8</text>
<text x="425.8" y="294.5">NMOS</text>
<text x="436.4" y="297">Q7</text>
<text x="441.1" y="296.1">R14</text>
<text x="391.9" y="302.4">22R</text>
<text x="413.8" y="300.6">NMOS</text>
<text x="441.1" y="302.4">22R</text>
<text x="124.2" y="315.8">C13</text>
<text x="404.3" y="312.6">R15</text>
<text x="124.2" y="319.3">100NF/6.3V</text>
<text x="404.3" y="318.9">47R</text>
<text x="420.5" y="321.8">R16</text>
<text x="404.3" y="326.8">R17</text>
<text x="420.5" y="325.3">0.075</text>
<text x="404.3" y="333.1">47R</text>
<text x="151" y="378.8">JP?</text>
</g>
<g font-size="3.2" fill="#f00">
<text x="234.6" y="187.3">+</text>
<text x="147" y="230.9">29</text>
<text x="154.7" y="233.2">VCC</text>
<text x="147" y="301.5">20</text>
<text x="154.7" y="303.8">VCC_IO</text>
</g>
<g font-size="3.2" fill="#00f">
<text x="165.3" y="198.1" transform="rotate(-90 165.3 198.1)">32</text>
<text x="175.9" y="198.1" transform="rotate(-90 175.9 198.1)">31</text>
<text x="186.5" y="198.1" transform="rotate(-90 186.5 198.1)">34</text>
<text x="197.1" y="198.1" transform="rotate(-90 197.1 198.1)">33</text>
<text x="217.2" y="202.7">4</text>
<text x="167.6" y="207.6" transform="rotate(-90 167.6 207.6)">CPI</text>
<text x="178.2" y="208.8" transform="rotate(-90 178.2 208.8)">CPO</text>
<text x="188.8" y="208.8" transform="rotate(-90 188.8 208.8)">VCP</text>
<text x="199.4" y="206.7" transform="rotate(-90 199.4 206.7)">VS</text>
<text x="206.3" y="205">VSA</text>
<text x="148.6" y="220.3">3</text>
<text x="217.2" y="220.3">2</text>
<text x="148.6" y="227.4">5</text>
<text x="154.7" y="222.6">12VOUT</text>
<text x="206.6" y="226.2">HB1</text>
<text x="206.8" y="222.6">CB1</text>
<text x="217.2" y="223.9">1</text>
<text x="217.2" y="227.4">48</text>
<text x="154.7" y="229.7">5VOUT</text>
<text x="204" y="229.7">BMB1</text>
<text x="207" y="233.2">LB1</text>
<text x="217.2" y="230.9">47</text>
<text x="207" y="236.7">LB2</text>
<text x="217.2" y="238">45</text>
<text x="217.2" y="234.4">46</text>
<text x="204" y="240.3">BMB2</text>
<text x="206.6" y="243.8">HB2</text>
<text x="217.2" y="245">43</text>
<text x="217.2" y="241.5">44</text>
<text x="204.7" y="250.8">SRBL</text>
<text x="206.8" y="247.3">CB2</text>
<text x="217.2" y="248.6">10</text>
<text x="147" y="255.6">13</text>
<text x="147" y="252.1">12</text>
<text x="154.7" y="257.9">CSN_CFG3</text>
<text x="154.7" y="254.4">CLK</text>
<text x="204.4" y="254.4">SRBH</text>
<text x="217.2" y="252.1">9</text>
<text x="147" y="259.1">14</text>
<text x="147" y="262.7">15</text>
<text x="154.7" y="261.4">SCK_CFG2</text>
<text x="217.2" y="262.7">42</text>
<text x="147" y="266.2">16</text>
<text x="147" y="269.7">17</text>
<text x="154.7" y="265">SDI_CFG1</text>
<text x="154.7" y="268.5">SDO_CFG0</text>
<text x="206.4" y="268.5">HA1</text>
<text x="206.6" y="265">CA1</text>
<text x="217.2" y="269.7">40</text>
<text x="217.2" y="266.2">41</text>
<text x="147" y="273.2">18</text>
<text x="154.7" y="272">REFL_STEP</text>
<text x="154.7" y="275.5">REFR_DIR</text>
<text x="203.8" y="272">BMA1</text>
<text x="206.8" y="275.5">LA1</text>
<text x="217.2" y="273.2">39</text>
<text x="147" y="276.8">28</text>
<text x="154.7" y="279.1">DRV_ENN</text>
<text x="206.8" y="279.1">LA2</text>
<text x="217.2" y="280.3">37</text>
<text x="217.2" y="276.8">38</text>
<text x="147" y="287.4">23</text>
<text x="203.8" y="282.6">BMA2</text>
<text x="206.4" y="286.1">HA2</text>
<text x="217.2" y="287.4">35</text>
<text x="217.2" y="283.8">36</text>
<text x="147" y="290.9">24</text>
<text x="154.7" y="289.7">ENCB_DCEN_CFG4</text>
<text x="154.7" y="293.2">ENCA_DCIN_CFG5</text>
<text x="204.2" y="293.2">SRAH</text>
<text x="206.6" y="289.7">CA2</text>
<text x="217.2" y="290.9">8</text>
<text x="147" y="294.4">25</text>
<text x="154.7" y="296.7">ENCN_DCO_CFG6</text>
<text x="204.5" y="296.7">SRAL</text>
<text x="217.2" y="294.4">7</text>
<text x="147" y="305">21</text>
<text x="217.2" y="305">27</text>
<text x="147" y="308.5">22</text>
<text x="154.7" y="307.3">SD_MODE</text>
<text x="154.7" y="310.8">SPI_MODE</text>
<text x="194.5" y="310.8">DIAG0_SWN</text>
<text x="195" y="307.3">DIAG1_SWP</text>
<text x="217.2" y="308.5">26</text>
<text x="181.7" y="317" transform="rotate(-90 181.7 317)">TST_MODE</text>
<text x="192.3" y="317" transform="rotate(-90 192.3 317)">EP</text>
<text x="179.4" y="324.8" transform="rotate(-90 179.4 324.8)">11</text>
<text x="190" y="324.8" transform="rotate(-90 190 324.8)">49</text>
</g>
</svg>
